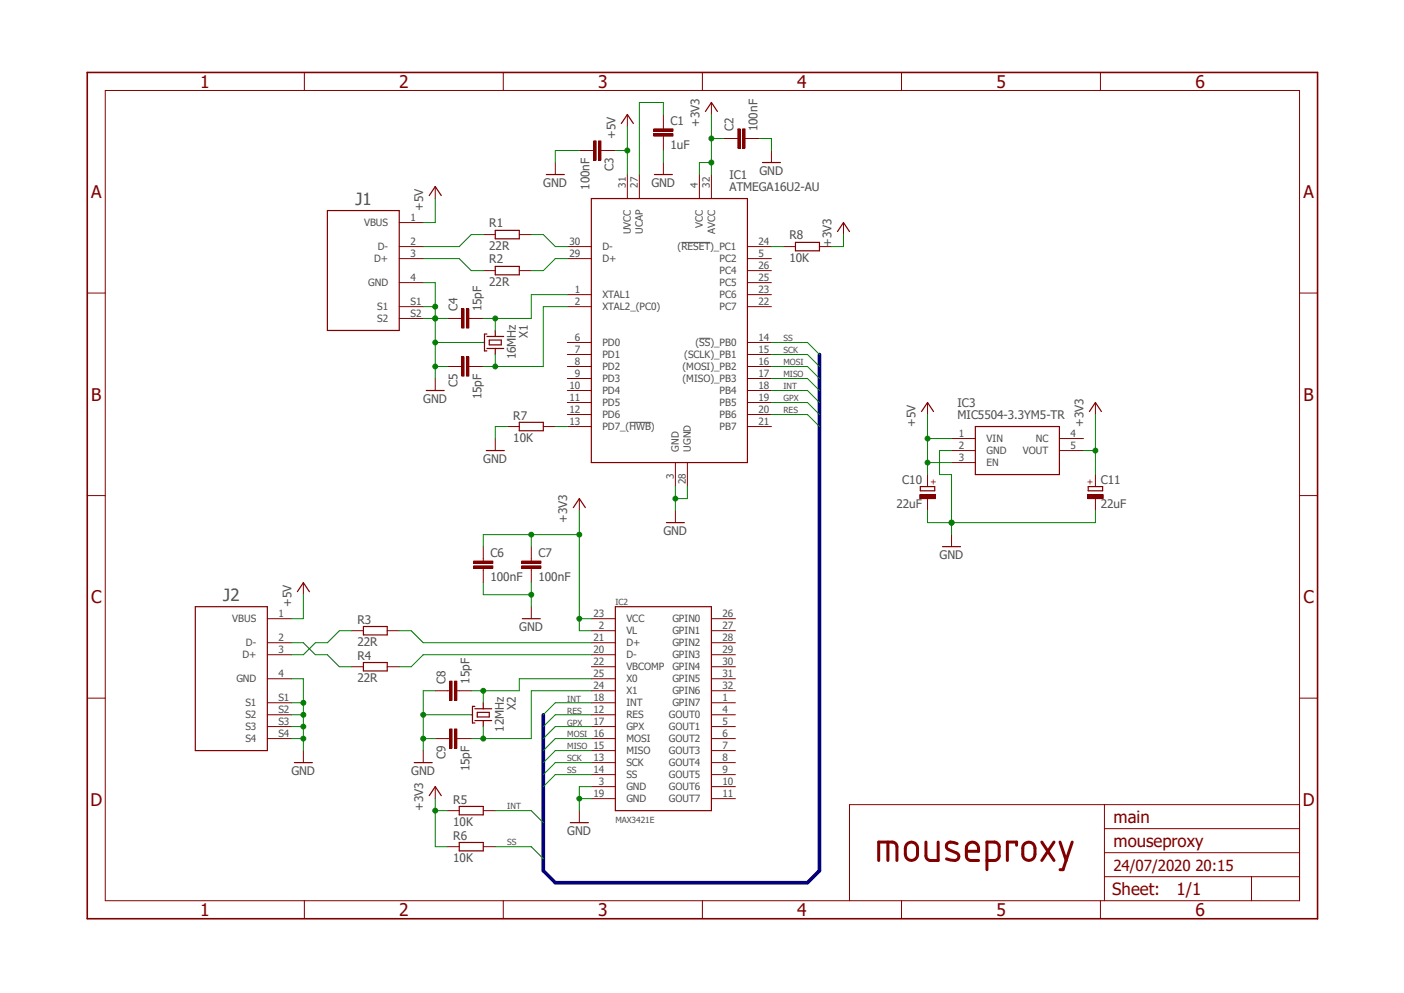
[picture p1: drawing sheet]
<svg xmlns="http://www.w3.org/2000/svg" width="297mm" height="210mm" viewBox="0 0 297 210" stroke-linecap="round" stroke-linejoin="round" font-family="sans-serif">
<path d="M17.9 15l261.2 179.9M279.1 15l-261.2 179.9" fill="none" stroke="#fff" stroke-width=".21"/>
<path d="M144.1 51.3h6.1M147.9 71.5h2.4M133.1 89.3h4.6" fill="none" stroke="#505050" stroke-width=".21"/>
<g fill="none" stroke="#800000" stroke-width=".64">
<path d="M187.8 178.1v3.9M191.8 178.6a1.29 1.29 0 0 1 1.4-.4 1.29 1.29 0 0 1 .9 1.2v1.3a1.29 1.29 0 0 1-1.3 1.3 1.29 1.29 0 0 1-1.3-1.3v-1.3zM195.9 178.1v2.9a.97 .97 0 0 0 .9 1h1.7v-3.9M202.5 178.4a1.58 1.58 0 0 0-2.3 .2 .81 .81 0 0 0 .5 1.1l1.6 .7a.83 .83 0 0 1 .5 .9 .83 .83 0 0 1-.8 .7l-1.8-.3M215.1 178.8v-.7h-2v3.9M216.6 178.6a1.31 1.31 0 0 1 1.4-.4 1.31 1.31 0 0 1 .9 1.2v1.3a1.29 1.29 0 0 1-1.2 1.3 1.29 1.29 0 0 1-1.3-1.3v-1.7zM220.4 178.1l2.6 3.9M223 178.1l-2.6 3.9M224.2 178.1l1.4 3.9M226.8 178.1l-1.9 5.8h-.7M185.9 182v-3.9h2.9a1 1 0 0 1 .9 1v2.9M204.4 180h2.6a1.37 1.37 0 0 0-.6-1.7 1.37 1.37 0 0 0-1.7 .3 4 4 0 0 0-.2 2.7 1.02 1.02 0 0 0 .9 .7h1.6"/>
<path d="M208.8 182l1.9-.1 .6-.6v-2.5l-.6-.7h-1.9v5.8"/>
</g>
<g fill="none" stroke="#800000" stroke-width=".25">
<path d="M69.3 44.5h15.2v25.4h-15.2zM90.8 41.4l1.3-1.9 1.2 1.9M90.2 82.6h3.8M121.3 107.4l1.3-1.9 1.2 1.9M194.7 102.9h3v.9h-3zM41.3 128.3h15.3v30.4h-15.3zM62.9 125.1l1.3-1.9 1.2 1.9M110.5 130.9h3.8M130.2 128.3h20.3v43.1h-20.3zM62.3 161.3h3.8M87.6 161.3h3.8M90.8 168.3l1.3-1.9 1.2 1.9"/>
<path d="M120.6 174h3.9"/>
</g>
<g fill="none" stroke="#800000" stroke-width=".21">
<path d="M92.1 39.5v2.5M84.5 47.1h5M84.5 52.2h5M84.5 54.7h5M84.5 59.8h5M84.5 64.9h5M84.5 67.4h5M92.1 80.1v2.5M122.6 105.5v2.5M56.6 130.9h5M56.6 135.9h5M56.6 138.5h5"/>
<path d="M64.2 123.2v2.6M112.4 128.3v2.6M125.1 130.9h5.1M125.1 133.4h5.1M125.1 135.9h5.1M125.1 138.5h5.1M150.5 130.9h5.1M150.5 133.4h5.1M150.5 135.9h5.1M150.5 138.5h5.1M56.6 143.6h5M56.6 148.6h5"/>
<path d="M56.6 151.2h5M56.6 153.7h5M56.6 156.2h5M64.2 158.7v2.6M89.5 158.7v2.6M125.1 141h5.1M125.1 143.6h5.1M125.1 146.1h5.1M125.1 148.6h5.1M125.1 151.2h5.1M125.1 153.7h5.1M125.1 156.2h5.1"/>
<path d="M125.1 158.7h5.1M150.5 141h5.1M150.5 143.6h5.1M150.5 146.1h5.1M150.5 148.6h5.1M150.5 151.2h5.1M150.5 153.7h5.1M150.5 156.2h5.1M150.5 158.7h5.1M92.1 166.4v2.5M122.6 171.4v2.6M125.1 161.3h5.1"/>
<path d="M125.1 163.8h5.1M125.1 166.4h5.1M125.1 168.9h5.1M150.5 161.3h5.1M150.5 163.8h5.1M150.5 166.4h5.1M150.5 168.9h5.1"/>
</g>
<path d="M194.6 104.6h3.3v.9h-3.3z" fill-rule="evenodd" fill="#800000"/>
<path d="M194.6 104.6h3.3v.9h-3.3zM196.2 100.4v2.5M196.2 105.5v2.5M94.6 146.1h.5M96.6 146.1h.6" fill="none" stroke="#800000" stroke-width=".21"/>
<path d="M96.1 144.1h.5v4h-.5z" fill-rule="evenodd" fill="#800000"/>
<path d="M96.1 144.1h.5v4h-.5z" fill="none" stroke="#800000" stroke-width=".21"/>
<path d="M95.1 144.1h.5v4h-.5z" fill-rule="evenodd" fill="#800000"/>
<path d="M92.1 146.1h2.5M94.6 156.2h.5M95.1 144.1h.5v4h-.5zM96.6 156.2h.6M97.2 146.1h2.5" fill="none" stroke="#800000" stroke-width=".21"/>
<path d="M96.1 154.2h.5v4h-.5z" fill-rule="evenodd" fill="#800000"/>
<path d="M96.1 154.2h.5v4h-.5z" fill="none" stroke="#800000" stroke-width=".21"/>
<path d="M95.1 154.2h.5v4h-.5z" fill-rule="evenodd" fill="#800000"/>
<path d="M112.4 118.2v.5M112.4 120.2v.5M92.1 156.2h2.5M95.1 154.2h.5v4h-.5zM97.2 156.2h2.5" fill="none" stroke="#800000" stroke-width=".21"/>
<path d="M110.4 119.7h4v.5h-4z" fill-rule="evenodd" fill="#800000"/>
<path d="M110.4 119.7h4v.5h-4z" fill="none" stroke="#800000" stroke-width=".21"/>
<path d="M110.4 118.7h4v.5h-4z" fill-rule="evenodd" fill="#800000"/>
<path d="M102.2 118.2v.5M110.4 118.7h4v.5h-4zM112.4 115.6v2.6M102.2 120.2v.5M112.4 120.7v2.5" fill="none" stroke="#800000" stroke-width=".21"/>
<path d="M100.2 119.7h4.1v.5h-4.1z" fill-rule="evenodd" fill="#800000"/>
<path d="M100.2 119.7h4.1v.5h-4.1z" fill="none" stroke="#800000" stroke-width=".21"/>
<path d="M100.2 118.7h4.1v.5h-4.1z" fill-rule="evenodd" fill="#800000"/>
<path d="M100.2 118.7h4.1v.5h-4.1zM102.2 115.6v2.6M74.3 133.4h2.6M81.9 133.4h2.6M102.2 120.7v2.5M74.3 141h2.6M81.9 141h2.6" fill="none" stroke="#800000" stroke-width=".21"/>
<path d="M230.2 102.9h3.1v.9h-3.1zM76.9 132.5h5v1.8h-5zM76.9 140.1h5v1.8h-5z" fill="none" stroke="#800000" stroke-width=".25"/>
<path d="M230.1 104.6h3.3v.9h-3.3z" fill-rule="evenodd" fill="#800000"/>
<g fill="none" stroke="#800000" stroke-width=".21">
<path d="M132.7 36.9v5.1M135.3 36.9v5.1M148 36.9v5.1M150.5 36.9v5.1M120 54.7h5.1M120 52.2h5.1M158.1 54.7h5.1M158.1 52.2h5.1M158.1 57.2h5.1M158.1 59.8h5.1M97.2 67.4h.5M99.2 67.4h.5"/>
<path d="M120 62.3h5.1M120 64.9h5.1M120 72.4h5.1M120 75h5.1M120 77.5h5.1M158.1 62.3h5.1M158.1 64.9h5.1M158.1 72.4h5.1M158.1 75h5.1M158.1 77.5h5.1M120 80.1h5.1M120 82.6h5.1"/>
<path d="M120 85.1h5.1M120 87.7h5.1M120 90.2h5.1M142.9 97.8v5.1M145.4 97.8v5.1M158.1 80.1h5.1M158.1 82.6h5.1M158.1 85.1h5.1M158.1 87.7h5.1M158.1 90.2h5.1M196.2 85.1v2.6M201.3 92.8h5"/>
<path d="M201.3 95.3h5M201.3 97.8h5M224.1 92.8h5.1M224.1 95.3h5.1M231.7 85.1v2.6M142.9 108v2.5M201.3 113.1v2.5M230.1 104.6h3.3v.9h-3.3zM231.7 100.4v2.5M231.7 105.5v2.5M94.6 171.4h2.6M94.6 179.1h2.6"/>
<path d="M102.2 171.4h2.6M102.2 179.1h2.6"/>
</g>
<path d="M125.1 42h33v55.8h-33zM194.9 87l1.3-1.9 1.3 1.9M206.3 90.2h17.8v10.2h-17.8zM230.5 87l1.2-1.9 1.3 1.9M141 110.5h3.8M199.4 115.6h3.8M97.2 170.6h5v1.7h-5zM97.2 178.2h5v1.8h-5z" fill="none" stroke="#800000" stroke-width=".25"/>
<path d="M98.7 65.3h.5v4.1h-.5z" fill-rule="evenodd" fill="#800000"/>
<path d="M98.7 65.3h.5v4.1h-.5z" fill="none" stroke="#800000" stroke-width=".21"/>
<path d="M97.7 65.3h.5v4.1h-.5z" fill-rule="evenodd" fill="#800000"/>
<path d="M94.6 67.4h2.6M97.2 77.5h.5M97.7 65.3h.5v4.1h-.5zM99.2 77.5h.5M99.7 67.4h2.5" fill="none" stroke="#800000" stroke-width=".21"/>
<path d="M98.7 75.5h.5v4h-.5z" fill-rule="evenodd" fill="#800000"/>
<path d="M98.7 75.5h.5v4h-.5z" fill="none" stroke="#800000" stroke-width=".21"/>
<path d="M97.7 75.5h.5v4h-.5z" fill-rule="evenodd" fill="#800000"/>
<path d="M140.3 26.8v.5M140.3 28.8v.5M102.2 57.2h2.6M102.2 49.6h2.6M109.9 57.2h2.5M109.9 49.6h2.5M94.6 77.5h2.6M97.7 75.5h.5v4h-.5zM99.7 77.5h2.5" fill="none" stroke="#800000" stroke-width=".21"/>
<path d="M104.8 56.3h5.1v1.8h-5.1zM104.8 48.7h5.1v1.8h-5.1z" fill="none" stroke="#800000" stroke-width=".25"/>
<path d="M138.3 28.3h4.1v.5h-4.1z" fill-rule="evenodd" fill="#800000"/>
<path d="M138.3 28.3h4.1v.5h-4.1z" fill="none" stroke="#800000" stroke-width=".21"/>
<path d="M138.3 27.3h4.1v.5h-4.1z" fill-rule="evenodd" fill="#800000"/>
<path d="M138.3 27.3h4.1v.5h-4.1zM140.3 24.2v2.6M140.3 29.3v2.5M155.6 29.3h.5M157.6 29.3h.5" fill="none" stroke="#800000" stroke-width=".21"/>
<path d="M157.1 27.3h.5v4h-.5z" fill-rule="evenodd" fill="#800000"/>
<path d="M157.1 27.3h.5v4h-.5z" fill="none" stroke="#800000" stroke-width=".21"/>
<path d="M156.1 27.3h.5v4h-.5z" fill-rule="evenodd" fill="#800000"/>
<path d="M125.1 31.8h.5M127.1 31.8h.5M132.7 24.2v2.6M140.3 34.4v2.5M150.5 21.7v2.5M153 29.3h2.6M156.1 27.3h.5v4h-.5zM158.1 29.3h2.6M163.2 31.8v2.6" fill="none" stroke="#800000" stroke-width=".21"/>
<path d="M131.4 26.1l1.3-1.9 1.3 1.9M138.4 36.9h3.8M149.2 23.6l1.3-1.9 1.3 1.9M161.3 34.4h3.8" fill="none" stroke="#800000" stroke-width=".25"/>
<path d="M125.6 29.8h.5v4.1h-.5z" fill-rule="evenodd" fill="#800000"/>
<path d="M125.6 29.8h.5v4.1h-.5z" fill="none" stroke="#800000" stroke-width=".21"/>
<path d="M126.6 29.8h.5v4.1h-.5z" fill-rule="evenodd" fill="#800000"/>
<g fill="none" stroke="#800000" stroke-width=".21">
<path d="M22.3 19.1h252.6v171.4h-252.6zM64.4 15.3v3.8M106.5 15.3v3.8M148.6 15.3v3.8M190.7 15.3v3.8M232.8 15.3v3.8M117.5 34.4v2.5M122.6 31.8h2.5M126.6 29.8h.5v4.1h-.5zM127.6 31.8h2.6M165.7 52.2h2.6M173.4 52.2h2.5"/>
<path d="M178.4 47.1v2.5M18.5 62h3.8M274.9 62h3.8M104.8 92.8v2.5M107.3 90.2h2.6M114.9 90.2h2.6M18.5 104.8h3.8M274.9 104.8h3.8M18.5 147.7h3.8M274.9 147.7h3.8M233.6 170.2v20.3M233.6 175.3h41.3"/>
<path d="M274.9 170.2h-95.2v20.3M64.4 190.5v3.8M106.5 190.5v3.8M148.6 190.5v3.8M190.7 190.5v3.8M232.8 190.5v3.8M233.6 185.4h41.3M233.6 180.3h41.3M264.8 185.4v5.1"/>
</g>
<g fill="none" stroke="#800000" stroke-width=".25">
<path d="M115.6 36.9h3.8M168.3 51.3h5.1v1.7h-5.1zM177.2 49l1.2-1.9 1.3 1.9M102.2 72.4h.3M103 71.2h3.6M103 73.7h3.6M103 70.7h-.5v3.5h.5M103.5 71.9h2.5v1h-2.5zM104.8 69.9v1.3M104.8 73.7v1.3M102.9 95.3h3.8M109.9 89.3h5v1.8h-5z"/>
<path d="M99.7 151.2h.2M100.5 149.9h3.5M100.5 152.4h3.5M100.5 149.4h-.6v3.5h.6M101 150.7h2.5v.9h-2.5zM102.2 148.6v1.3M102.2 152.4v1.3"/>
</g>
<path d="M18.5 15.3h260.2v179h-260.2z" fill="none" stroke="#800000" stroke-width=".34"/>
<path d="M173.4 75v109.1l-2.6 2.6h-53.3l-2.6-2.6v-32.9" fill="none" stroke="#000080" stroke-width=".76"/>
<path d="M89.5 54.7h7.7l2.5 2.5h2.5M92.1 42v5.1h-2.6M196.2 87.7v10.1h5.1M196.2 92.8h5.1M64.2 125.8v5.1h-2.6" fill="none" stroke="#008000" stroke-width=".21"/>
<circle cx="196.2" cy="92.8" r=".51" fill="#008000"/>
<g fill="none" stroke="#008000" stroke-width=".21">
<path d="M196.2 97.8v2.6"/>
<circle cx="196.2" cy="92.8" r=".51"/>
</g>
<circle cx="196.2" cy="97.8" r=".51" fill="#008000"/>
<g fill="none" stroke="#008000" stroke-width=".21">
<path d="M130.2 31.8h2.5M132.7 26.8v10.1"/>
<circle cx="196.2" cy="97.8" r=".51"/>
</g>
<circle cx="132.7" cy="31.8" r=".51" fill="#008000"/>
<g fill="none" stroke="#008000" stroke-width=".21">
<path d="M89.5 59.8h2.6v7.6h-2.6"/>
<circle cx="132.7" cy="31.8" r=".51"/>
</g>
<circle cx="92.1" cy="67.4" r=".51" fill="#008000"/>
<g fill="none" stroke="#008000" stroke-width=".21">
<path d="M89.5 64.9h2.6"/>
<circle cx="92.1" cy="67.4" r=".51"/>
</g>
<circle cx="92.1" cy="64.9" r=".51" fill="#008000"/>
<g fill="none" stroke="#008000" stroke-width=".21">
<path d="M94.6 67.4h-2.5v10.1h2.5"/>
<circle cx="92.1" cy="64.9" r=".51"/>
</g>
<circle cx="92.1" cy="67.4" r=".51" fill="#008000"/>
<g fill="none" stroke="#008000" stroke-width=".21">
<path d="M92.1 77.5v2.6"/>
<circle cx="92.1" cy="67.4" r=".51"/>
</g>
<circle cx="92.1" cy="77.5" r=".51" fill="#008000"/>
<g fill="none" stroke="#008000" stroke-width=".21">
<path d="M92.1 72.4h10.1"/>
<circle cx="92.1" cy="77.5" r=".51"/>
</g>
<circle cx="92.1" cy="72.4" r=".51" fill="#008000"/>
<g fill="none" stroke="#008000" stroke-width=".21">
<path d="M61.6 143.6h2.6v15.1M61.6 156.2h2.6"/>
<circle cx="92.1" cy="72.4" r=".51"/>
</g>
<circle cx="64.2" cy="156.2" r=".51" fill="#008000"/>
<g fill="none" stroke="#008000" stroke-width=".21">
<path d="M61.6 153.7h2.6"/>
<circle cx="64.2" cy="156.2" r=".51"/>
</g>
<circle cx="64.2" cy="153.7" r=".51" fill="#008000"/>
<g fill="none" stroke="#008000" stroke-width=".21">
<path d="M61.6 151.2h2.6"/>
<circle cx="64.2" cy="153.7" r=".51"/>
</g>
<circle cx="64.2" cy="151.2" r=".51" fill="#008000"/>
<g fill="none" stroke="#008000" stroke-width=".21">
<path d="M61.6 148.6h2.6"/>
<circle cx="64.2" cy="151.2" r=".51"/>
</g>
<circle cx="64.2" cy="148.6" r=".51" fill="#008000"/>
<g fill="none" stroke="#008000" stroke-width=".21">
<path d="M89.5 156.2h2.6M92.1 146.1h-2.6v12.6"/>
<circle cx="64.2" cy="148.6" r=".51"/>
</g>
<circle cx="89.5" cy="156.2" r=".51" fill="#008000"/>
<g fill="none" stroke="#008000" stroke-width=".21">
<path d="M89.5 151.2h10.2"/>
<circle cx="89.5" cy="156.2" r=".51"/>
</g>
<circle cx="89.5" cy="151.2" r=".51" fill="#008000"/>
<g fill="none" stroke="#008000" stroke-width=".21">
<path d="M102.2 123.2v2.6h10.2M112.4 123.2v5.1"/>
<circle cx="89.5" cy="151.2" r=".51"/>
</g>
<circle cx="112.4" cy="125.8" r=".51" fill="#008000"/>
<g fill="none" stroke="#008000" stroke-width=".21">
<path d="M122.6 168.9h2.5M125.1 166.4h-2.5v5"/>
<circle cx="112.4" cy="125.8" r=".51"/>
</g>
<circle cx="122.6" cy="168.9" r=".51" fill="#008000"/>
<g fill="none" stroke="#008000" stroke-width=".21">
<path d="M231.7 108v2.5h-30.4v2.6"/>
<circle cx="122.6" cy="168.9" r=".51"/>
</g>
<circle cx="201.3" cy="110.5" r=".51" fill="#008000"/>
<g fill="none" stroke="#008000" stroke-width=".21">
<path d="M201.3 95.3h-2.5v5.1h2.5v10.1h-5.1v-2.5"/>
<circle cx="201.3" cy="110.5" r=".51"/>
</g>
<circle cx="201.3" cy="110.5" r=".51" fill="#008000"/>
<g fill="none" stroke="#008000" stroke-width=".21">
<path d="M142.9 102.9v5.1M145.4 102.9v2.6h-2.5"/>
<circle cx="201.3" cy="110.5" r=".51"/>
</g>
<circle cx="142.9" cy="105.5" r=".51" fill="#008000"/>
<g fill="none" stroke="#008000" stroke-width=".21">
<path d="M122.6 31.8h-5.1v2.6M140.3 31.8v2.6M160.7 29.3h2.5v2.5M107.3 90.2h-2.5v2.6M122.6 113.1h-10.2v2.5M122.6 108v22.9"/>
<circle cx="142.9" cy="105.5" r=".51"/>
</g>
<circle cx="122.6" cy="113.1" r=".51" fill="#008000"/>
<g fill="none" stroke="#008000" stroke-width=".21">
<path d="M125.1 130.9h-2.5v2.5h2.5"/>
<circle cx="122.6" cy="113.1" r=".51"/>
</g>
<circle cx="122.6" cy="130.9" r=".51" fill="#008000"/>
<g fill="none" stroke="#008000" stroke-width=".21">
<path d="M112.4 113.1h-10.2v2.5"/>
<circle cx="122.6" cy="130.9" r=".51"/>
</g>
<circle cx="112.4" cy="113.1" r=".51" fill="#008000"/>
<g fill="none" stroke="#008000" stroke-width=".21">
<path d="M92.1 168.9v10.2h2.5M92.1 171.4h2.5"/>
<circle cx="112.4" cy="113.1" r=".51"/>
</g>
<circle cx="92.1" cy="171.5" r=".51" fill="#008000"/>
<g fill="none" stroke="#008000" stroke-width=".21">
<path d="M229.2 95.3h2.5M231.7 87.7v12.7"/>
<circle cx="92.1" cy="171.5" r=".51"/>
</g>
<circle cx="231.7" cy="95.3" r=".51" fill="#008000"/>
<g fill="none" stroke="#008000" stroke-width=".21">
<path d="M150.5 29.3h2.5M150.5 24.2v12.7M150.5 34.4h-2.5v2.5"/>
<circle cx="231.7" cy="95.3" r=".51"/>
</g>
<circle cx="150.5" cy="29.3" r=".51" fill="#008000"/>
<circle cx="150.5" cy="29.3" r=".51" fill="none" stroke="#008000" stroke-width=".21"/>
<circle cx="150.5" cy="34.4" r=".51" fill="#008000"/>
<g fill="none" stroke="#008000" stroke-width=".21">
<path d="M178.4 49.6v2.6h-2.5M99.7 156.2h12.7M102.2 153.7v2.5"/>
<circle cx="150.5" cy="34.4" r=".51"/>
</g>
<circle cx="102.2" cy="156.2" r=".51" fill="#008000"/>
<g fill="none" stroke="#008000" stroke-width=".21">
<path d="M99.7 146.1h10.2M102.2 146.1v2.5M125.1 146.1h-12.7v10.1"/>
<circle cx="102.2" cy="156.2" r=".51"/>
</g>
<circle cx="102.2" cy="146.1" r=".51" fill="#008000"/>
<g fill="none" stroke="#008000" stroke-width=".21">
<path d="M102.2 49.6h-2.5l-2.5 2.6h-7.7M104.8 75v2.5M120 64.9h-5.1v12.6h-12.7M163.2 77.5h7.6l2.6 2.6M163.2 75h7.6l2.6 2.5M163.2 72.4h7.6l2.6 2.6M163.2 82.6h7.6l2.6 2.5M163.2 87.7h7.6l2.6 2.5M163.2 85.1h7.6l2.6 2.6M163.2 80.1h7.6l2.6 2.5M61.6 135.9h2.6l2.5 2.6h2.6l2.5 2.5h2.5M74.3 133.4h-2.5l-2.5 2.5h-2.6l-2.5 2.6h-2.6"/>
<path d="M84.5 133.4h2.5l2.5 2.5h35.6M125.1 138.5h-35.6l-2.5 2.5h-2.5M125.1 143.6h-15.2v2.5M125.1 148.6h-7.6l-2.6 2.6M125.1 151.2h-7.6l-2.6 2.5M125.1 153.7h-7.6l-2.6 2.5M125.1 156.2h-7.6l-2.6 2.5M125.1 158.7h-7.6l-2.6 2.6M104.8 171.4h7.6l2.5 2.6M104.8 179.1h7.6l2.5 2.5M125.1 161.3h-7.6l-2.6 2.5M125.1 163.8h-7.6l-2.6 2.6"/>
<circle cx="102.2" cy="146.1" r=".51"/>
</g>
<circle cx="104.8" cy="77.5" r=".51" fill="#008000"/>
<g fill="none" stroke="#008000" stroke-width=".21">
<path d="M102.2 67.4h10.2M104.8 67.4v2.5"/>
<circle cx="104.8" cy="77.5" r=".51"/>
</g>
<circle cx="104.8" cy="67.4" r=".51" fill="#008000"/>
<g fill="none" stroke="#008000" stroke-width=".21">
<path d="M140.3 24.2v-2.5h-5v15.2M112.4 49.6h2.5l2.6 2.6h2.5M120 54.7h-2.5l-2.6 2.5h-2.5M163.2 52.2h2.5M120 62.3h-7.6v5.1M117.5 90.2h2.5"/>
<circle cx="104.8" cy="67.4" r=".51"/>
</g>
<g font-size="3.7" fill="#800000">
<text x="42.3" y="18.5">1</text>
<text x="84.5" y="18.5">2</text>
<text x="126.6" y="18.5">3</text>
<text x="168.7" y="18.5">4</text>
<text x="210.8" y="18.5">5</text>
<text x="252.9" y="18.5">6</text>
<text x="19.3" y="41.9">A</text>
<text x="275.7" y="41.9">A</text>
<text x="19.3" y="84.7">B</text>
<text x="275.8" y="84.7">B</text>
<text x="19.3" y="127.5">C</text>
<text x="275.7" y="127.5">C</text>
<text x="19.1" y="170.4">D</text>
<text x="275.6" y="170.4">D</text>
<text x="42.3" y="193.7">1</text>
<text x="84.5" y="193.7">2</text>
<text x="126.6" y="193.7">3</text>
<text x="168.7" y="193.7">4</text>
<text x="210.8" y="193.7">5</text>
<text x="252.9" y="193.7">6</text>
</g>
<g font-size="3.6" fill="#505050">
<text x="75.2" y="43.3">J1</text>
<text x="47.2" y="127">J2</text>
</g>
<g font-size="3.6" fill="#800000">
<text x="235.5" y="174">main</text>
<text x="235.5" y="179.1">mouseproxy</text>
<text x="235.3" y="189.4">Sheet:</text>
<text x="248.9" y="189.2">1/1</text>
</g>
<text font-size="3.2" fill="#800000" x="235.5" y="184.1">24/07/2020 20:15</text>
<g font-size="2.5" fill="#505050">
<text x="130.2" y="29.3" transform="rotate(-90 130.2 29.3)">+5V</text>
<text x="141.9" y="26.4">C1</text>
<text x="148" y="26.8" transform="rotate(-90 148 26.8)">+3V3</text>
<text x="155.2" y="27.8" transform="rotate(-90 155.2 27.8)">C2</text>
<text x="160.3" y="27.8" transform="rotate(-90 160.3 27.8)">100nF</text>
<text x="141.9" y="31.5">1uF</text>
<text x="114.9" y="39.5">GND</text>
<text x="124.7" y="40.1" transform="rotate(-90 124.7 40.1)">100nF</text>
<text x="129.8" y="36.2" transform="rotate(-90 129.8 36.2)">C3</text>
<text x="137.8" y="39.5">GND</text>
<text x="154.3" y="40.3">ATMEGA16U2-AU</text>
<text x="154.3" y="37.8">IC1</text>
<text x="160.7" y="36.9">GND</text>
<text x="89.5" y="44.5" transform="rotate(-90 89.5 44.5)">+5V</text>
<text x="103.5" y="52.9">22R</text>
<text x="103.5" y="48.1">R1</text>
<text x="167" y="50.6">R8</text>
<text x="175.9" y="52.2" transform="rotate(-90 175.9 52.2)">+3V3</text>
<text x="103.5" y="55.7">R2</text>
<text x="167" y="55.5">10K</text>
<text x="96.8" y="65.9" transform="rotate(-90 96.8 65.9)">C4</text>
<text x="101.9" y="65.9" transform="rotate(-90 101.9 65.9)">15pF</text>
<text x="103.5" y="60.5">22R</text>
<text x="111.6" y="71.4" transform="rotate(-90 111.6 71.4)">X1</text>
<text x="109.1" y="76" transform="rotate(-90 109.1 76)">16MHz</text>
<text x="96.8" y="81.9" transform="rotate(-90 96.8 81.9)">C5</text>
<text x="89.5" y="85.1">GND</text>
<text x="101.9" y="84.5" transform="rotate(-90 101.9 84.5)">15pF</text>
<text x="108.6" y="88.7">R7</text>
<text x="202.6" y="88.6">MIC5504-3.3YM5-TR</text>
<text x="202.6" y="86">IC3</text>
<text x="108.6" y="93.5">10K</text>
<text x="193.7" y="90.2" transform="rotate(-90 193.7 90.2)">+5V</text>
<text x="229.2" y="90.2" transform="rotate(-90 229.2 90.2)">+3V3</text>
<text x="102.2" y="97.8">GND</text>
<text x="189.7" y="107.5">22uF</text>
<text x="190.9" y="102.4">C10</text>
<text x="232.9" y="107.5">22uF</text>
<text x="232.9" y="102.4">C11</text>
<text x="120" y="110.5" transform="rotate(-90 120 110.5)">+3V3</text>
<text x="140.3" y="113.1">GND</text>
<text x="103.8" y="117.8">C6</text>
<text x="113.9" y="117.8">C7</text>
<text x="198.8" y="118.2">GND</text>
<text x="103.8" y="122.9">100nF</text>
<text x="113.9" y="122.9">100nF</text>
<text x="61.6" y="128.3" transform="rotate(-90 61.6 128.3)">+5V</text>
<text x="75.6" y="131.9">R3</text>
<text x="75.6" y="136.7">22R</text>
<text x="109.9" y="133.4">GND</text>
<text x="75.6" y="139.5">R4</text>
<text x="75.6" y="144.3">22R</text>
<text x="94.2" y="144.6" transform="rotate(-90 94.2 144.6)">C8</text>
<text x="99.3" y="144.6" transform="rotate(-90 99.3 144.6)">15pF</text>
<text x="106.6" y="154.8" transform="rotate(-90 106.6 154.8)">12MHz</text>
<text x="109.1" y="150.2" transform="rotate(-90 109.1 150.2)">X2</text>
<text x="94.2" y="160.6" transform="rotate(-90 94.2 160.6)">C9</text>
<text x="61.6" y="163.8">GND</text>
<text x="87" y="163.8">GND</text>
<text x="99.3" y="163.2" transform="rotate(-90 99.3 163.2)">15pF</text>
<text x="89.5" y="171.5" transform="rotate(-90 89.5 171.5)">+3V3</text>
<text x="95.9" y="170">R5</text>
<text x="95.9" y="174.8">10K</text>
<text x="95.9" y="177.6">R6</text>
<text x="120" y="176.5">GND</text>
<text x="95.9" y="182.4">10K</text>
</g>
<g font-size="2.1" fill="#505050">
<text x="132.4" y="39.7" transform="rotate(-90 132.4 39.7)">31</text>
<text x="134.9" y="39.7" transform="rotate(-90 134.9 39.7)">27</text>
<text x="147.6" y="39.7" transform="rotate(-90 147.6 39.7)">4</text>
<text x="150.2" y="39.7" transform="rotate(-90 150.2 39.7)">32</text>
<text x="77" y="47.8">VBUS</text>
<text x="86.8" y="46.7">1</text>
<text x="79.9" y="52.9">D-</text>
<text x="86.8" y="51.8">2</text>
<text x="120.5" y="51.8">30</text>
<text x="127.4" y="52.9">D-</text>
<text x="133.5" y="49.5" transform="rotate(-90 133.5 49.5)">UVCC</text>
<text x="136" y="49.4" transform="rotate(-90 136 49.4)">UCAP</text>
<text x="143.3" y="52.9">(RESET)_PC1</text>
<text x="148.7" y="48.1" transform="rotate(-90 148.7 48.1)">VCC</text>
<text x="151.3" y="49.4" transform="rotate(-90 151.3 49.4)">AVCC</text>
<text x="160.4" y="51.8">24</text>
<text x="79.2" y="55.5">D+</text>
<text x="86.8" y="54.3">3</text>
<text x="86.8" y="59.4">4</text>
<text x="120.5" y="54.3">29</text>
<text x="127.4" y="55.5">D+</text>
<text x="152.2" y="55.5">PC2</text>
<text x="152.2" y="58">PC4</text>
<text x="160.4" y="54.3">5</text>
<text x="160.4" y="56.9">26</text>
<text x="160.4" y="59.4">25</text>
<text x="77.9" y="60.5">GND</text>
<text x="79.8" y="65.6">S1</text>
<text x="86.8" y="64.5">S1</text>
<text x="121.6" y="61.9">1</text>
<text x="121.6" y="64.5">2</text>
<text x="127.4" y="63.1">XTAL1</text>
<text x="127.4" y="65.6">XTAL2_(PC0)</text>
<text x="152.2" y="63.1">PC6</text>
<text x="152.2" y="65.6">PC7</text>
<text x="152.2" y="60.5">PC5</text>
<text x="160.4" y="61.9">23</text>
<text x="160.4" y="64.5">22</text>
<text x="79.8" y="68.2">S2</text>
<text x="86.8" y="67">S2</text>
<text x="121.6" y="72.1">6</text>
<text x="121.6" y="74.6">7</text>
<text x="121.6" y="77.2">8</text>
<text x="127.4" y="73.2">PD0</text>
<text x="127.4" y="75.7">PD1</text>
<text x="144.7" y="75.7">(SCLK)_PB1</text>
<text x="147.1" y="73.2">(SS)_PB0</text>
<text x="160.4" y="72.1">14</text>
<text x="160.4" y="74.6">15</text>
<text x="160.4" y="77.2">16</text>
<text x="120.5" y="82.3">10</text>
<text x="121.6" y="79.7">9</text>
<text x="127.4" y="78.3">PD2</text>
<text x="127.4" y="80.8">PD3</text>
<text x="127.4" y="83.4">PD4</text>
<text x="144.4" y="78.3">(MOSI)_PB2</text>
<text x="144.4" y="80.8">(MISO)_PB3</text>
<text x="152.2" y="83.4">PB4</text>
<text x="160.4" y="82.3">18</text>
<text x="160.4" y="79.7">17</text>
<text x="120.5" y="84.8">11</text>
<text x="120.5" y="87.3">12</text>
<text x="120.5" y="89.9">13</text>
<text x="127.4" y="85.9">PD5</text>
<text x="127.4" y="88.4">PD6</text>
<text x="152.2" y="88.4">PB6</text>
<text x="152.2" y="85.9">PB5</text>
<text x="160.4" y="89.9">21</text>
<text x="160.4" y="87.3">20</text>
<text x="160.4" y="84.8">19</text>
<text x="127.4" y="91">PD7_(HWB)</text>
<text x="143.6" y="95.5" transform="rotate(-90 143.6 95.5)">GND</text>
<text x="146.2" y="95.5" transform="rotate(-90 146.2 95.5)">UGND</text>
<text x="152.2" y="91">PB7</text>
<text x="202.9" y="92.4">1</text>
<text x="202.9" y="95">2</text>
<text x="208.7" y="93.5">VIN</text>
<text x="219.1" y="93.5">NC</text>
<text x="226.5" y="92.4">4</text>
<text x="226.5" y="95">5</text>
<text x="142.5" y="101.3" transform="rotate(-90 142.5 101.3)">3</text>
<text x="202.9" y="97.5">3</text>
<text x="208.7" y="96.1">GND</text>
<text x="208.7" y="98.6">EN</text>
<text x="216.4" y="96.1">VOUT</text>
<text x="145.1" y="102.4" transform="rotate(-90 145.1 102.4)">28</text>
<text x="49.1" y="131.6">VBUS</text>
<text x="58.9" y="130.5">1</text>
<text x="125.6" y="130.5">23</text>
<text x="132.5" y="131.6">VCC</text>
<text x="142.2" y="131.6">GPIN0</text>
<text x="152.8" y="130.5">26</text>
<text x="52" y="136.7">D-</text>
<text x="58.9" y="135.6">2</text>
<text x="125.6" y="135.6">21</text>
<text x="126.7" y="133">2</text>
<text x="132.5" y="134.2">VL</text>
<text x="132.5" y="136.7">D+</text>
<text x="142.2" y="136.7">GPIN2</text>
<text x="142.2" y="134.2">GPIN1</text>
<text x="152.8" y="135.6">28</text>
<text x="152.8" y="133">27</text>
<text x="51.3" y="139.2">D+</text>
<text x="58.9" y="138.1">3</text>
<text x="58.9" y="143.2">4</text>
<text x="125.6" y="138.1">20</text>
<text x="125.6" y="140.6">22</text>
<text x="125.6" y="143.2">25</text>
<text x="132.5" y="139.2">D-</text>
<text x="132.5" y="141.8">VBCOMP</text>
<text x="142.2" y="141.8">GPIN4</text>
<text x="142.2" y="139.2">GPIN3</text>
<text x="152.8" y="143.2">31</text>
<text x="152.8" y="140.6">30</text>
<text x="152.8" y="138.1">29</text>
<text x="50" y="144.3">GND</text>
<text x="51.9" y="149.4">S1</text>
<text x="58.9" y="148.3">S1</text>
<text x="125.6" y="145.7">24</text>
<text x="125.6" y="148.3">18</text>
<text x="132.5" y="144.3">X0</text>
<text x="132.5" y="146.9">X1</text>
<text x="132.5" y="149.4">INT</text>
<text x="142.2" y="149.4">GPIN7</text>
<text x="142.2" y="146.9">GPIN6</text>
<text x="142.2" y="144.3">GPIN5</text>
<text x="152.8" y="148.3">1</text>
<text x="152.8" y="145.7">32</text>
<text x="51.9" y="151.9">S2</text>
<text x="51.9" y="154.5">S3</text>
<text x="58.9" y="150.8">S2</text>
<text x="58.9" y="153.3">S3</text>
<text x="58.9" y="155.9">S4</text>
<text x="125.6" y="150.8">12</text>
<text x="125.6" y="153.3">17</text>
<text x="125.6" y="155.9">16</text>
<text x="132.5" y="151.9">RES</text>
<text x="132.5" y="154.4">GPX</text>
<text x="141.5" y="154.5">GOUT1</text>
<text x="141.5" y="151.9">GOUT0</text>
<text x="152.8" y="155.9">6</text>
<text x="152.8" y="153.3">5</text>
<text x="152.8" y="150.8">4</text>
<text x="51.9" y="157">S4</text>
<text x="125.6" y="158.4">15</text>
<text x="125.6" y="161">13</text>
<text x="132.5" y="157">MOSI</text>
<text x="132.5" y="159.5">MISO</text>
<text x="141.5" y="159.5">GOUT3</text>
<text x="141.5" y="157">GOUT2</text>
<text x="152.8" y="161">8</text>
<text x="152.8" y="158.4">7</text>
<text x="125.6" y="163.5">14</text>
<text x="126.7" y="166">3</text>
<text x="132.5" y="162.1">SCK</text>
<text x="132.5" y="164.6">SS</text>
<text x="132.5" y="167.1">GND</text>
<text x="141.5" y="167.1">GOUT6</text>
<text x="141.5" y="164.6">GOUT5</text>
<text x="141.5" y="162.1">GOUT4</text>
<text x="152.8" y="166">10</text>
<text x="152.8" y="163.5">9</text>
<text x="125.6" y="168.6">19</text>
<text x="132.5" y="169.7">GND</text>
<text x="141.5" y="169.7">GOUT7</text>
<text x="152.8" y="168.6">11</text>
</g>
<g font-size="1.8" fill="#505050">
<text x="165.7" y="77.3">MOSI</text>
<text x="165.7" y="74.7">SCK</text>
<text x="165.7" y="72.2">SS</text>
<text x="165.7" y="82.3">INT</text>
<text x="165.7" y="79.8">MISO</text>
<text x="165.7" y="87.4">RES</text>
<text x="165.7" y="84.9">GPX</text>
<text x="130.2" y="127.9">IC2</text>
<text x="120" y="148.4">INT</text>
<text x="120" y="150.9">RES</text>
<text x="120" y="153.5">GPX</text>
<text x="120" y="156">MOSI</text>
<text x="120" y="158.5">MISO</text>
<text x="120" y="161">SCK</text>
<text x="120" y="163.6">SS</text>
<text x="107.3" y="171.2">INT</text>
<text x="107.3" y="178.8">SS</text>
<text x="130.2" y="174">MAX3421E</text>
</g>
<g font-size="1.8" fill="#800000">
<text x="198" y="102.5" transform="rotate(-90 198 102.5)">+</text>
<text x="231.2" y="102.5" transform="rotate(-90 231.2 102.5)">+</text>
</g>
</svg>
